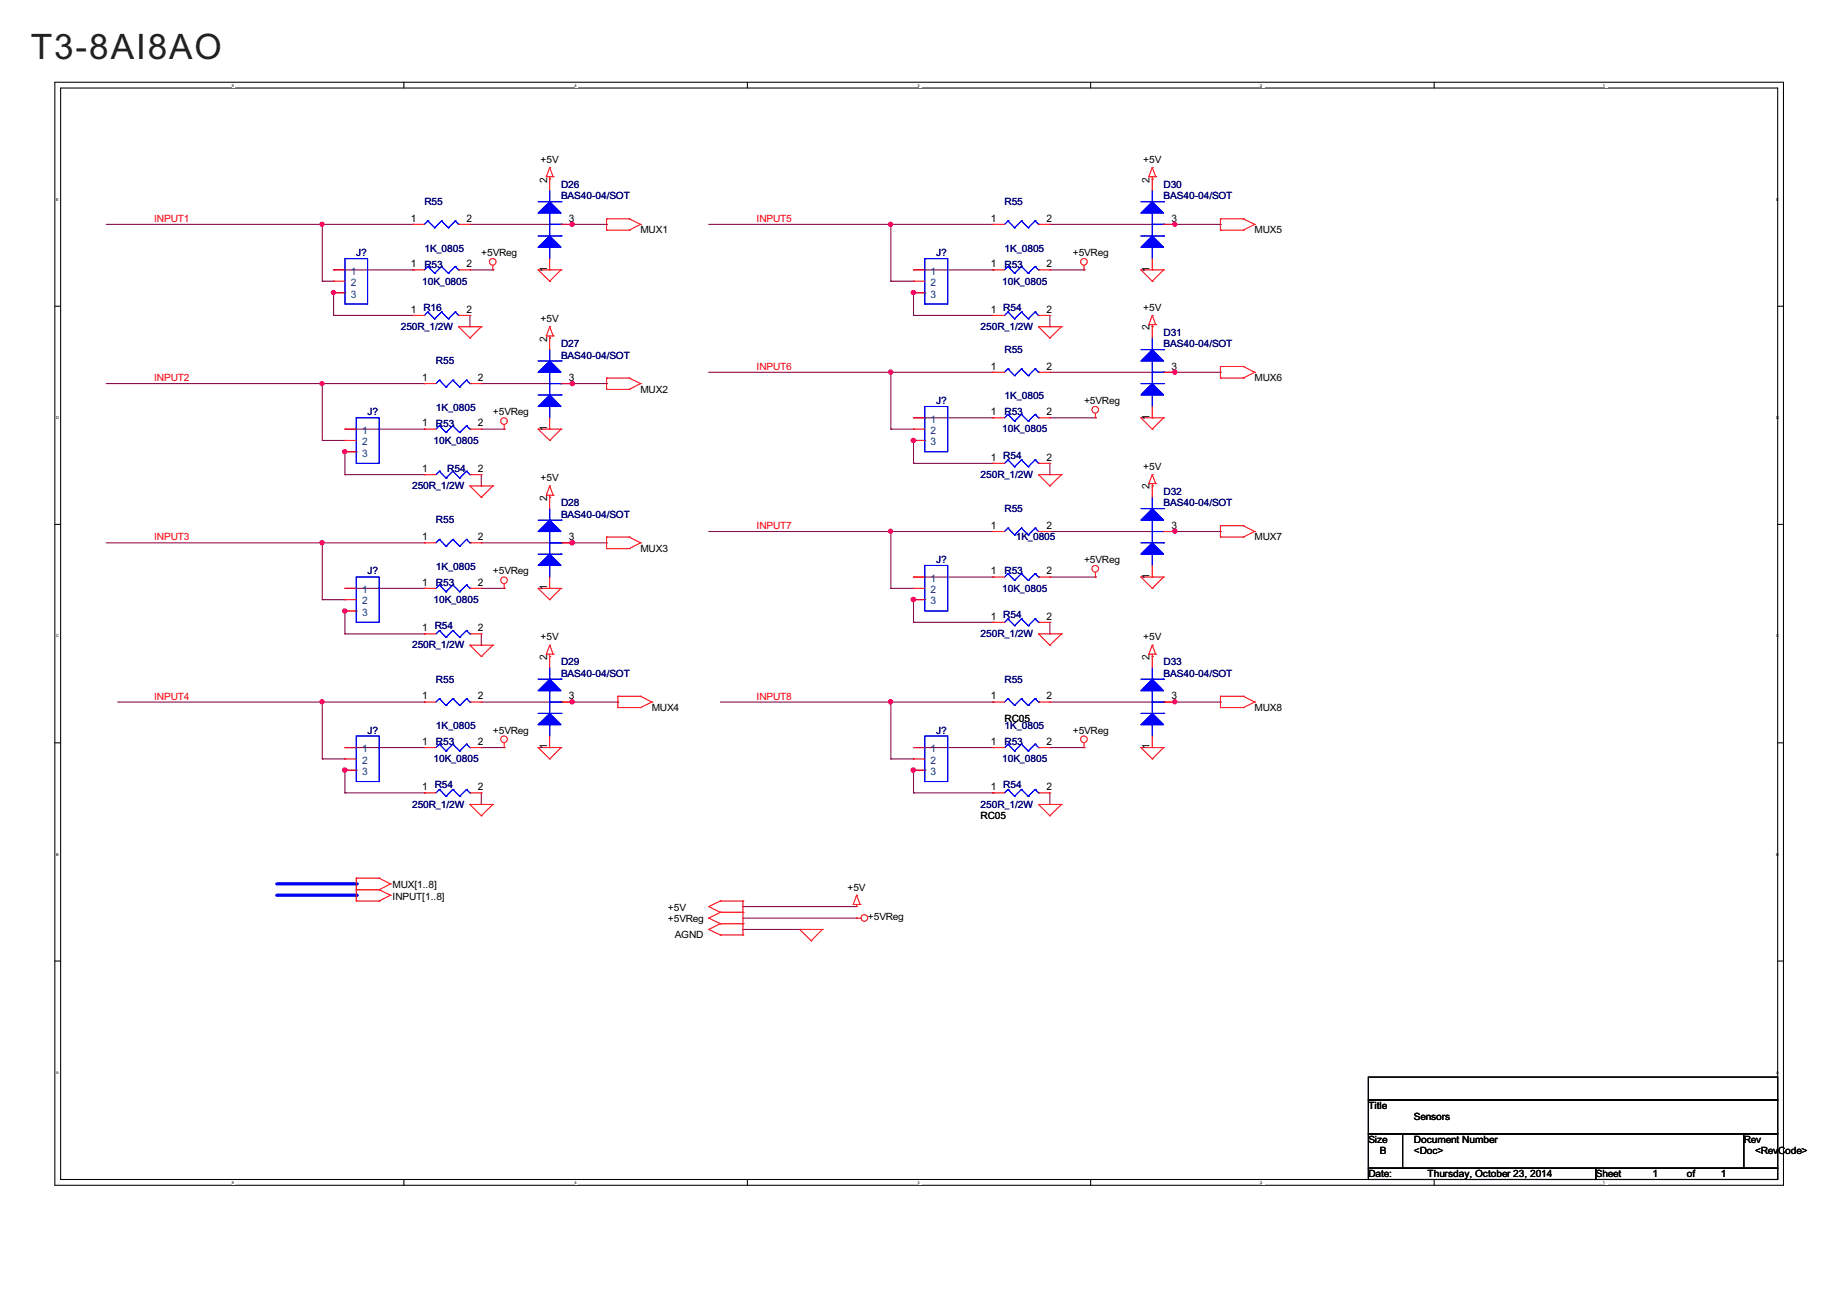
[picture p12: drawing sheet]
<svg xmlns="http://www.w3.org/2000/svg" width="297mm" height="210mm" viewBox="0 0 297 210" stroke-linecap="round" stroke-linejoin="round" font-family="sans-serif">
<path d="M8.8 13.2h278v177.4h-278zM9.8 14.2h276.1v175.5h-276.1z" fill="none" stroke="#000" stroke-width=".17"/>
<g fill="#fff">
<path d="M37.4 13.4h.3v.7h-.3z"/>
<path d="M37.4 189.8h.3v.8h-.3z"/>
</g>
<path d="M65 13.2v1M65 189.7v.9" fill="none" stroke="#000" stroke-width=".17"/>
<g fill="#fff">
<path d="M92.6 13.4h.3v.7h-.3z"/>
<path d="M92.6 189.8h.3v.8h-.3z"/>
</g>
<path d="M120.2 13.2v1M120.2 189.7v.9" fill="none" stroke="#000" stroke-width=".17"/>
<g fill="#fff">
<path d="M147.8 13.4h.3v.7h-.3z"/>
<path d="M147.8 189.8h.3v.8h-.3z"/>
</g>
<path d="M175.4 13.2v1M175.4 189.7v.9" fill="none" stroke="#000" stroke-width=".17"/>
<g fill="#fff">
<path d="M203 13.4h.3v.7h-.3z"/>
<path d="M203 189.8h.3v.8h-.3z"/>
</g>
<path d="M230.6 13.2v1M230.6 189.7v.9" fill="none" stroke="#000" stroke-width=".17"/>
<g fill="#fff">
<path d="M258.2 13.4h.4v.7h-.4z"/>
<path d="M258.2 189.8h.4v.8h-.4z"/>
<path d="M9.1 31.7h.4v.7h-.4z"/>
<path d="M286.1 31.7h.5v.7h-.5z"/>
<path d="M9.1 66.8h.4v.7h-.4z"/>
<path d="M286.1 66.8h.5v.7h-.5z"/>
</g>
<path d="M8.8 49.3h1M285.9 49.3h.9" fill="none" stroke="#000" stroke-width=".17"/>
<g fill="#fff">
<path d="M9.1 101.9h.4v.7h-.4z"/>
<path d="M286.1 101.9h.5v.7h-.5z"/>
</g>
<path d="M8.8 84.3h1M285.9 84.3h.9" fill="none" stroke="#000" stroke-width=".17"/>
<g fill="#fff">
<path d="M9.1 137h.4v.7h-.4z"/>
<path d="M286.1 137h.5v.7h-.5z"/>
</g>
<path d="M8.8 119.5h1M285.9 119.5h.9" fill="none" stroke="#000" stroke-width=".17"/>
<g fill="#fff">
<path d="M9.1 172.1h.4v.7h-.4z"/>
<path d="M286.1 172.1h.4v.7h-.4z"/>
</g>
<path d="M8.8 154.6h1M285.9 154.6h.9" fill="none" stroke="#000" stroke-width=".17"/>
<path d="M51.8 36.1v9.1M51.8 45.2h.1M53.7 50.7h.1M53.7 47.1v3.6M75.6 52.6h.1M75.6 50.7v1.9" fill="none" stroke="#800040" stroke-width=".17"/>
<circle cx="53.6" cy="47" r=".34" fill="#f0f"/>
<circle cx="53.6" cy="47" r=".34" fill="none" stroke="#f0f" stroke-width=".17"/>
<g fill="none" stroke="#800040" stroke-width=".17">
<path d="M51.8 45.2h1.9M53.7 45.2h.1M53.7 43.4h12.7M53.7 50.7h12.7M53.7 47.1h1.8M55.5 47.1h.1M66.4 43.4h.1M66.4 50.7h.1M75.6 43.4h3.7M79.3 43.4h.1M55.5 76.3h.1M55.5 69h12.8"/>
<path d="M57.3 72.7h.1M57.3 72.7h-1.8v3.6M68.3 69h.1M77.4 78.2h.1M77.4 76.3v1.9M77.4 69h3.7M81.1 69h.1"/>
</g>
<circle cx="55.5" cy="72.7" r=".36" fill="#f0f"/>
<circle cx="55.5" cy="72.7" r=".36" fill="none" stroke="#f0f" stroke-width=".17"/>
<path d="M55.5 76.3h12.8M68.3 76.3h.1M55.5 94.6h12.8M57.3 98.3h.1M57.3 98.3h-1.8v3.7M68.3 94.6h.1M77.4 94.6h3.7M81.1 94.6h.1M55.5 102h.1M77.4 103.8h.1M77.4 102v1.8" fill="none" stroke="#800040" stroke-width=".17"/>
<circle cx="55.5" cy="98.3" r=".36" fill="#f0f"/>
<circle cx="55.5" cy="98.3" r=".36" fill="none" stroke="#f0f" stroke-width=".17"/>
<g fill="none" stroke="#800040" stroke-width=".17">
<path d="M51.8 112.9v9.2M55.5 102h12.8M68.3 102h.1M51.8 122.1h.1M55.5 127.5h.1M55.5 120.2h12.8M57.3 123.9h.1M57.3 123.9h-1.8v3.6M68.3 120.2h.1M77.4 129.4h.1M77.4 127.5v1.9M77.4 120.2h3.7"/>
<path d="M81.1 120.2h.1"/>
</g>
<circle cx="55.4" cy="123.9" r=".37" fill="#f0f"/>
<circle cx="55.4" cy="123.9" r=".37" fill="none" stroke="#f0f" stroke-width=".17"/>
<path d="M143.3 36.1h16.4M159.7 36.1h.1M146.9 50.7h.1M146.9 43.4h12.8M148.7 47.1h.1M148.7 47.1h-1.8v3.6M159.7 43.4h.1M168.8 52.6h.1M168.8 50.7v1.9M55.5 127.5h12.8M68.3 127.5h.1" fill="none" stroke="#800040" stroke-width=".17"/>
<circle cx="146.9" cy="47" r=".36" fill="#f0f"/>
<circle cx="146.9" cy="47" r=".36" fill="none" stroke="#f0f" stroke-width=".17"/>
<g fill="none" stroke="#800040" stroke-width=".17">
<path d="M143.3 59.9h16.4M146.9 50.7h12.8M159.7 50.7h.1M159.7 59.9h.1M146.9 74.5h.1M146.9 67.2h12.8M148.7 70.8h.1M148.7 70.8h-1.8v3.7M159.7 67.2h.1M168.8 76.3h.1M168.8 74.5v1.8M168.8 67.2h7.4"/>
<path d="M176.2 67.2h.1"/>
</g>
<circle cx="146.9" cy="70.8" r=".36" fill="#f0f"/>
<circle cx="146.9" cy="70.8" r=".36" fill="none" stroke="#f0f" stroke-width=".17"/>
<path d="M146.9 74.5h12.8M159.7 74.5h.1M143.3 94.6h3.6M146.9 94.6h.1M146.9 96.5h1.8M148.7 96.5h.1" fill="none" stroke="#800040" stroke-width=".17"/>
<circle cx="146.9" cy="96.4" r=".37" fill="#f0f"/>
<circle cx="146.9" cy="96.4" r=".37" fill="none" stroke="#f0f" stroke-width=".17"/>
<path d="M143.3 85.5h16.4M146.9 92.8h12.8M146.9 96.5v3.6h12.8M159.7 92.8h.1M159.7 85.5h.1M146.9 100.1h.1M159.7 100.1h.1M168.8 102h.1M168.8 100.1v1.9M146.9 123.9h1.8M148.7 123.9h.1" fill="none" stroke="#800040" stroke-width=".17"/>
<circle cx="146.9" cy="123.9" r=".37" fill="#f0f"/>
<circle cx="146.9" cy="123.9" r=".37" fill="none" stroke="#f0f" stroke-width=".17"/>
<g fill="none" stroke="#800040" stroke-width=".17">
<path d="M51.8 36.1h14.6M66.4 36.1h.1M51.8 70.8h.1M51.8 61.7v9.1M168.8 85.5h20.2M189 85.5h.1M143.3 112.9h16.4M159.7 112.9h.1M146.9 127.5h.1M146.9 120.2h12.8M146.9 123.9v3.6h12.8M159.7 120.2h.1"/>
<path d="M159.7 127.5h.1M168.8 129.4h.1M168.8 127.5v1.9"/>
</g>
<circle cx="188.9" cy="85.4" r=".34" fill="#f0f"/>
<circle cx="188.9" cy="85.4" r=".34" fill="none" stroke="#f0f" stroke-width=".17"/>
<path d="M168.8 43.4h5.5M174.3 43.4h.1M51.8 87.3h16.5M68.3 87.3h.1M168.8 92.8h7.4M176.2 92.8h.1M115.8 112.9h27.5M143.3 112.9h.1M168.8 120.2h5.5M174.3 120.2h.1" fill="none" stroke="#800040" stroke-width=".17"/>
<circle cx="143.2" cy="112.9" r=".34" fill="#f0f"/>
<circle cx="143.2" cy="112.9" r=".34" fill="none" stroke="#f0f" stroke-width=".17"/>
<path d="M77.4 61.7h14.6M92 61.7h.1" fill="none" stroke="#800040" stroke-width=".17"/>
<circle cx="92" cy="61.7" r=".36" fill="#f0f"/>
<circle cx="92" cy="61.7" r=".36" fill="none" stroke="#f0f" stroke-width=".17"/>
<path d="M44.5 144h12.8" fill="none" stroke="#00f" stroke-width=".51"/>
<circle cx="57.3" cy="144" r=".25" fill="#00f"/>
<path d="M44.5 142.2h12.8" fill="none" stroke="#00f" stroke-width=".51"/>
<circle cx="57.3" cy="142.2" r=".25" fill="#00f"/>
<path d="M75.6 36.1h16.4M92 36.1h.1" fill="none" stroke="#800040" stroke-width=".17"/>
<circle cx="92" cy="36.1" r=".36" fill="#f0f"/>
<circle cx="92" cy="36.1" r=".36" fill="none" stroke="#f0f" stroke-width=".17"/>
<path d="M17.1 36.1h34.7M51.8 36.1h.1M119.5 149.5h.1M119.5 149.5h10.9M119.5 147.7h18.3M137.8 147.7h.1" fill="none" stroke="#800040" stroke-width=".17"/>
<circle cx="51.8" cy="36.1" r=".34" fill="#f0f"/>
<circle cx="51.8" cy="36.1" r=".34" fill="none" stroke="#f0f" stroke-width=".17"/>
<path d="M77.4 87.3h14.6M92 87.3h.1M119.5 145.8h.1M119.5 145.8h18.3" fill="none" stroke="#800040" stroke-width=".17"/>
<circle cx="92" cy="87.3" r=".37" fill="#f0f"/>
<circle cx="92" cy="87.3" r=".37" fill="none" stroke="#f0f" stroke-width=".17"/>
<path d="M77.4 112.9h14.6M92 112.9h.1" fill="none" stroke="#800040" stroke-width=".17"/>
<circle cx="92" cy="112.9" r=".36" fill="#f0f"/>
<circle cx="92" cy="112.9" r=".36" fill="none" stroke="#f0f" stroke-width=".17"/>
<path d="M168.8 36.1h20.2M189 36.1h.1" fill="none" stroke="#800040" stroke-width=".17"/>
<circle cx="188.9" cy="36.1" r=".34" fill="#f0f"/>
<circle cx="188.9" cy="36.1" r=".34" fill="none" stroke="#f0f" stroke-width=".17"/>
<path d="M168.8 59.9h20.2M189 59.9h.1" fill="none" stroke="#800040" stroke-width=".17"/>
<circle cx="188.9" cy="59.9" r=".35" fill="#f0f"/>
<circle cx="188.9" cy="59.9" r=".35" fill="none" stroke="#f0f" stroke-width=".17"/>
<path d="M168.8 112.9h20.2M189 112.9h.1" fill="none" stroke="#800040" stroke-width=".17"/>
<circle cx="188.9" cy="112.9" r=".34" fill="#f0f"/>
<circle cx="188.9" cy="112.9" r=".34" fill="none" stroke="#f0f" stroke-width=".17"/>
<path d="M114 59.9h29.3M143.3 59.9h.1" fill="none" stroke="#800040" stroke-width=".17"/>
<circle cx="143.2" cy="59.9" r=".35" fill="#f0f"/>
<circle cx="143.2" cy="59.9" r=".35" fill="none" stroke="#f0f" stroke-width=".17"/>
<path d="M17.1 87.3h34.7M51.8 87.3h.1" fill="none" stroke="#800040" stroke-width=".17"/>
<circle cx="51.8" cy="87.3" r=".35" fill="#f0f"/>
<circle cx="51.8" cy="87.3" r=".35" fill="none" stroke="#f0f" stroke-width=".17"/>
<path d="M114 85.5h29.3v9.1M143.3 94.6h.1M143.3 85.5h.1" fill="none" stroke="#800040" stroke-width=".17"/>
<circle cx="143.2" cy="85.4" r=".34" fill="#f0f"/>
<circle cx="143.2" cy="85.4" r=".34" fill="none" stroke="#f0f" stroke-width=".17"/>
<path d="M17.1 61.7h34.7M51.8 61.7h.1M143.3 112.9v9.2h3.6M143.3 122.1h.1M146.9 122.1h.1" fill="none" stroke="#800040" stroke-width=".17"/>
<circle cx="143.2" cy="112.9" r=".34" fill="#f0f"/>
<circle cx="143.2" cy="112.9" r=".34" fill="none" stroke="#f0f" stroke-width=".17"/>
<path d="M18.9 112.9h32.9M51.8 112.9h.1M51.8 122.1h3.7M55.5 122.1h.1" fill="none" stroke="#800040" stroke-width=".17"/>
<circle cx="51.8" cy="112.9" r=".34" fill="#f0f"/>
<circle cx="51.8" cy="112.9" r=".34" fill="none" stroke="#f0f" stroke-width=".17"/>
<path d="M114 36.1h29.3M143.3 36.1h.1" fill="none" stroke="#800040" stroke-width=".17"/>
<circle cx="143.2" cy="36.1" r=".34" fill="#f0f"/>
<circle cx="143.2" cy="36.1" r=".34" fill="none" stroke="#f0f" stroke-width=".17"/>
<path d="M143.3 59.9v9.1h3.6M51.8 70.8h3.7M51.8 61.7h16.5M55.5 70.8h.1M68.3 61.7h.1M143.3 69h.1M146.9 69h.1M51.8 112.9h16.5M68.3 112.9h.1" fill="none" stroke="#800040" stroke-width=".17"/>
<circle cx="51.8" cy="61.7" r=".34" fill="#f0f"/>
<circle cx="51.8" cy="61.7" r=".34" fill="none" stroke="#f0f" stroke-width=".17"/>
<g fill="none" stroke="#800040" stroke-width=".17">
<path d="M92 36.1h5.6M97.6 36.1h.1M143.3 36.1v9.1h3.6M189 36.1h7.3M196.3 36.1h.1M143.3 45.2h.1M146.9 45.2h.1M189 59.9h7.3M196.3 59.9h.1M92 61.7h5.6M97.6 61.7h.1M51.8 96.5h.1"/>
<path d="M51.8 87.3v9.2h3.7M55.5 96.5h.1M92 87.3h5.6M97.6 87.3h.1M189 85.5h7.3M196.3 85.5h.1M92 112.9h7.4M99.4 112.9h.1M189 112.9h7.3M196.3 112.9h.1"/>
</g>
<g fill="none" stroke="#f00" stroke-width=".17">
<path d="M87.9 28.4h.1M88.4 28.8h.1M88.4 26.9h.1M88.4 26.9l.6 1.5h-1.1zM88.4 28.4v.4M89 28.4h.1M97.6 37h.1M97.6 35.2h.1M97.6 35.2h3.6l1.8 .9-1.8 .9h-3.6zM101.2 37h.1M101.2 35.2h.1M103 36.1h.1"/>
<path d="M184.8 28.4h.1M185.3 28.8h.1M185.3 26.9h.1M185.3 26.9l.6 1.5h-1.1zM185.3 28.4v.4M185.9 28.4h.1M196.3 37h.1M196.3 35.2h.1M196.3 35.2h3.7l1.8 .9-1.8 .9h-3.7zM200 37h.1M200 35.2h.1M201.8 36.1h.1"/>
<path d="M73.8 52.6h.1M73.8 52.6h3.6l-1.8 1.8zM75.6 54.4h.1M77.4 52.6h.1M79.3 43.4h.1M79.3 42.7v.7M86.5 43.4h.1M86.5 43.4h3.7l-1.8 1.8zM87.9 54h.1M88.4 45.2h.1M88.4 54.4h.1M88.4 52.6h.1"/>
<path d="M88.4 54v.4M88.4 52.6l.6 1.4h-1.1zM89 54h.1M90.2 43.4h.1M167 52.6h.1M167 52.6h3.7l-1.9 1.8zM168.8 54.4h.1M170.7 52.6h.1M174.3 43.4h.1M174.3 42.7v.7M183.5 43.4h.1M183.5 43.4h3.6l-1.8 1.8z"/>
<path d="M184.8 52.2h.1M185.3 45.2h.1M185.3 52.6h.1M185.3 50.7h.1M185.3 52.2v.4M185.3 50.7l.6 1.5h-1.1zM185.9 52.2h.1M187.1 43.4h.1M196.3 58.9h.1M196.3 58.9h3.7l1.8 1-1.8 .9h-3.7zM200 58.9h.1M201.8 59.9h.1"/>
<path d="M75.6 78.2h.1M75.6 78.2h3.7l-1.9 1.8zM77.4 80h.1M79.3 78.2h.1M81.1 69h.1M81.1 68.3v.7M86.5 69h.1M86.5 69h3.7l-1.8 1.8zM87.9 79.6h.1M88.4 70.8h.1M88.4 80h.1M88.4 78.2h.1"/>
<path d="M88.4 79.6v.4M88.4 78.2l.6 1.4h-1.1zM89 79.6h.1M90.2 69h.1M97.6 62.6h.1M97.6 60.8h.1M97.6 60.8h3.6l1.8 .9-1.8 .9h-3.6zM101.2 62.6h.1M101.2 60.8h.1M103 61.7h.1M167 76.3h.1M167 76.3h3.7l-1.9 1.9z"/>
<path d="M168.8 78.2h.1M170.7 76.3h.1M176.2 67.2h.1M176.2 66.5v.7M183.5 67.2h.1M183.5 67.2h3.6l-1.8 1.8zM184.8 77.8h.1M185.3 69h.1M185.3 78.2h.1M185.3 76.3h.1M185.3 77.8v.4M185.3 76.3l.6 1.5h-1.1z"/>
<path d="M185.9 77.8h.1M187.1 67.2h.1M196.3 60.8h.1M200 60.8h.1M81.1 94.6h.1M81.1 93.9v.7M86.5 94.6h.1M86.5 94.6h3.7l-1.8 1.9zM88.4 96.5h.1M90.2 94.6h.1M97.6 88.2h.1M97.6 86.4h.1"/>
<path d="M97.6 86.4h3.6l1.8 .9-1.8 .9h-3.6zM101.2 88.2h.1M101.2 86.4h.1M103 87.3h.1M176.2 92.8h.1M176.2 92.1v.7M183.5 92.8h.1M183.5 92.8h3.6l-1.8 1.8zM185.3 94.6h.1M187.1 92.8h.1M196.3 86.4h.1M196.3 84.6h.1"/>
<path d="M196.3 84.6h3.7l1.8 .9-1.8 .9h-3.7zM200 86.4h.1M200 84.6h.1M201.8 85.5h.1M68.3 112.9h.1M68.3 112.9h1.8M75.6 103.8h.1M75.6 103.8h3.7l-1.9 1.8zM75.6 112.9h1.8M77.4 105.6h.1M77.4 112.9h.1M79.3 103.8h.1"/>
<path d="M81.1 119.5v.7M87.9 105.2h.1M88.4 105.6h.1M88.4 103.8h.1M88.4 105.2v.4M88.4 103.8l.6 1.4h-1.1zM89 105.2h.1M99.4 113.8h.1M99.4 112h.1M99.4 112h3.6l1.8 .9-1.8 .9h-3.6zM103 113.8h.1M103 112h.1"/>
<path d="M104.8 112.9h.1M167 102h.1M167 102h3.7l-1.9 1.8zM168.8 103.8h.1M170.7 102h.1M174.3 119.5v.7M184.8 105.2h.1M185.3 105.6h.1M185.3 103.8h.1M185.3 103.8l.6 1.4h-1.1zM185.3 105.2v.4M185.9 105.2h.1"/>
<path d="M196.3 113.8h.1M196.3 112h.1M196.3 112h3.7l1.8 .9-1.8 .9h-3.7zM200 113.8h.1M200 112h.1M201.8 112.9h.1M75.6 129.4h.1M75.6 129.4h3.7l-1.9 1.8zM77.4 131.2h.1M79.3 129.4h.1M81.1 120.2h.1M86.5 120.2h.1"/>
<path d="M86.5 120.2h3.7l-1.8 1.9zM88.4 122.1h.1M90.2 120.2h.1M167 129.4h.1M167 129.4h3.7l-1.9 1.8zM168.8 131.2h.1M170.7 129.4h.1M174.3 120.2h.1M183.5 120.2h.1M183.5 120.2h3.6l-1.8 1.9zM185.3 122.1h.1M187.1 120.2h.1"/>
<path d="M57.3 144.9h.1M57.3 143.1h.1M57.3 141.2h.1M57.3 141.2h3.7l1.8 1-1.8 .9 1.8 .9-1.8 .9h-3.7zM57.3 143.1h3.7M61 144.9h.1M61 143.1h.1M61 141.2h.1M62.8 144h.1M62.8 142.2h.1M114 149.5h.1M114 147.7h.1"/>
<path d="M114 145.8h.1M115.8 148.6h.1M115.8 150.4h.1M115.8 146.7h.1M115.8 144.9h.1M115.8 146.7l-1.8-.9 1.8-.9h3.7v5.5h-3.7l-1.8-.9 1.8-.9M115.8 148.6h3.7M115.8 146.7l-1.8 1 1.8 .9M115.8 146.7h3.7M119.5 148.6h.1M119.5 150.4h.1M119.5 146.7h.1"/>
<path d="M119.5 144.9h.1M128.6 149.5h.1M128.6 149.5h3.7l-1.9 1.8zM130.4 151.3h.1M132.3 149.5h.1M137.2 145.5h.1M137.8 145.8h.1M137.8 144h.1M137.8 147.7h.1M137.8 144l.5 1.5h-1.1zM137.8 145.5v.3M137.8 147.7h.7"/>
<path d="M138.3 145.5h.1"/>
<circle cx="79.2" cy="42.1" r=".54"/>
<circle cx="174.3" cy="42.1" r=".54"/>
<circle cx="81.1" cy="67.7" r=".54"/>
<circle cx="176.1" cy="65.9" r=".54"/>
<circle cx="81.1" cy="93.3" r=".54"/>
<circle cx="176.1" cy="91.5" r=".54"/>
<circle cx="81.1" cy="118.9" r=".54"/>
<circle cx="174.3" cy="118.9" r=".54"/>
<circle cx="139" cy="147.7" r=".54"/>
</g>
<path d="M220.1 173.2h65.8v3.7h-65.8zM220.1 176.9h65.8v5.5h-65.8zM220.1 182.4h5.5v5.5h-5.5zM220.1 187.9h36.5v1.8h-36.5zM225.6 182.4h54.8v5.5h-54.8zM256.6 187.9h29.3v1.8h-29.3zM280.4 182.4h5.5v5.5h-5.5z" fill="none" stroke="#000" stroke-width=".17"/>
<path d="M70.1 112.9l.6-.5 1 1.1 1.1-1.1 1.1 1.1 1.1-1.1 .6 .5M70.7 112.4h.1M71.7 113.5h.1M72.8 112.4h.1M73.9 113.5h.1M75 112.4h.1M75.6 112.9h.1" fill="none" stroke="#00f" stroke-width=".17"/>
<path d="M86.5 39.8l1.9-1.8 1.8 1.8z" fill="#00f"/>
<path d="M86.5 39.8l1.9-1.8 1.8 1.8zM86.5 38h3.7M88.4 39.8h.1M88.4 36.1h.1M88.4 32.4h.1M88.4 30.6v1.8M88.4 34.3v3.7M88.4 39.8v1.8M88.4 36.1h1.8M90.2 36.1h.1M90.2 38h.1" fill="none" stroke="#00f" stroke-width=".17"/>
<path d="M86.5 34.3l1.9-1.9 1.8 1.9z" fill="#00f"/>
<path d="M86.5 34.3l1.9-1.9 1.8 1.9zM86.5 32.4h3.7M90.2 32.4h.1" fill="none" stroke="#00f" stroke-width=".17"/>
<path d="M86.5 39.8l1.9-1.8 1.8 1.8z" fill="#00f"/>
<path d="M86.5 39.8l1.9-1.8 1.8 1.8zM86.5 38h3.7M88.4 39.8h.1M88.4 36.1h.1M88.4 32.4h.1M88.4 30.6v1.8M88.4 34.3v3.7M88.4 39.8v1.8M88.4 36.1h1.8M90.2 36.1h.1M90.2 38h.1" fill="none" stroke="#00f" stroke-width=".17"/>
<path d="M86.5 34.3l1.9-1.9 1.8 1.9z" fill="#00f"/>
<path d="M86.5 34.3l1.9-1.9 1.8 1.9zM86.5 32.4h3.7M90.2 32.4h.1" fill="none" stroke="#00f" stroke-width=".17"/>
<path d="M88.4 28.8h.1M88.4 28.8v1.8M90.2 36.1h1.8M92 36.1h.1M88.4 43.4h.1M88.4 41.6v1.8" fill="none" stroke="#f00" stroke-width=".17"/>
<path d="M183.5 63.5l1.8-1.8 1.8 1.8z" fill="#00f"/>
<path d="M185.3 59.9h.1M185.3 56.2h.1M185.3 54.4v1.8M185.3 58.1v3.6M185.3 59.9h1.8M187.1 59.9h.1M183.5 63.5l1.8-1.8 1.8 1.8zM183.5 61.7h3.6M185.3 63.5h.1M185.3 63.5v1.9M187.1 61.7h.1" fill="none" stroke="#00f" stroke-width=".17"/>
<path d="M183.5 58.1l1.8-1.9 1.8 1.9z" fill="#00f"/>
<path d="M183.5 58.1l1.8-1.9 1.8 1.9zM183.5 56.2h3.6M187.1 56.2h.1" fill="none" stroke="#00f" stroke-width=".17"/>
<path d="M183.5 63.5l1.8-1.8 1.8 1.8z" fill="#00f"/>
<path d="M185.3 59.9h.1M185.3 56.2h.1M185.3 54.4v1.8M185.3 58.1v3.6M185.3 59.9h1.8M187.1 59.9h.1M183.5 63.5l1.8-1.8 1.8 1.8zM183.5 61.7h3.6M185.3 63.5h.1M185.3 63.5v1.9M187.1 61.7h.1" fill="none" stroke="#00f" stroke-width=".17"/>
<path d="M183.5 58.1l1.8-1.9 1.8 1.9z" fill="#00f"/>
<g fill="none" stroke="#00f" stroke-width=".17">
<path d="M68.3 43.4l.5-.5 1.1 1.1 1.1-1.1 1.1 1.1 1.1-1.1 .6 .5M68.8 42.9h.1M69.9 44h.1M71 42.9h.1M72.1 44h.1M73.2 42.9h.1M73.8 43.4h.1M161.6 59.9l.5-.6 1.1 1.1 1.1-1.1 1.1 1.1 1.1-1.1 .5 .6M162.1 59.3h.1M164.3 59.3h.1M166.5 59.3h.1M167 59.9h.1"/>
<path d="M183.5 58.1l1.8-1.9 1.8 1.9zM183.5 56.2h3.6M187.1 56.2h.1M70.1 76.3l.6-.5 1 1.1 1.1-1.1 1.1 1.1 1.1-1.1 .6 .5M70.7 75.8h.1M71.7 76.9h.1M72.8 75.8h.1M73.9 76.9h.1M75 75.8h.1M75.6 76.3h.1M148.7 65.4h3.7v7.3h-3.7zM161.6 74.5l.5-.5 1.1 1.1 1.1-1.1 1.1 1.1 1.1-1.1 .5 .5"/>
<path d="M162.1 74h.1M163.2 60.4h.1M163.2 75.1h.1M164.3 74h.1M165.4 60.4h.1M165.4 75.1h.1M166.5 74h.1M167 74.5h.1M70.7 119.7h.1M72.8 119.7h.1M75 119.7h.1M148.7 118.4h3.7v7.3h-3.7z"/>
<path d="M162.1 119.7h.1M164.3 119.7h.1M166.5 119.7h.1M70.1 127.5l.6-.5 1 1.1 1.1-1.1 1.1 1.1 1.1-1.1 .6 .5M70.1 120.2l.6-.5 1 1.1 1.1-1.1 1.1 1.1 1.1-1.1 .6 .5M70.7 127h.1M71.7 128.1h.1M71.7 120.8h.1M72.8 127h.1M73.9 128.1h.1M73.9 120.8h.1M75 127h.1"/>
<path d="M75.6 127.5h.1M75.6 120.2h.1M161.6 120.2l.5-.5 1.1 1.1 1.1-1.1 1.1 1.1 1.1-1.1 .5 .5M163.2 120.8h.1M165.4 120.8h.1M167 120.2h.1"/>
</g>
<g fill="none" stroke="#f00" stroke-width=".17">
<path d="M66.4 43.4h.1M66.4 43.4h1.9M73.8 43.4h1.8M75.6 43.4h.1M159.7 59.9h.1M159.7 59.9h1.9M167 59.9h1.8M168.8 59.9h.1M185.3 52.6h.1M185.3 52.6v1.8M187.1 59.9h1.9M189 59.9h.1"/>
<path d="M68.3 76.3h.1M68.3 76.3h1.8M75.6 76.3h1.8M77.4 76.3h.1M146.9 67.2h.1M146.9 69h.1M146.9 70.8h.1M146.9 67.2h1.8M146.9 69h1.8M146.9 70.8h1.8M159.7 74.5h.1M159.7 74.5h1.9"/>
<path d="M167 74.5h1.8M168.8 74.5h.1M185.3 67.2h.1M185.3 65.4v1.8M68.3 127.5h.1M68.3 120.2h.1M68.3 127.5h1.8M68.3 120.2h1.8M75.6 127.5h1.8M75.6 120.2h1.8M77.4 127.5h.1M77.4 120.2h.1"/>
<path d="M146.9 120.2h.1M146.9 122.1h.1M146.9 123.9h.1M146.9 120.2h1.8M146.9 122.1h1.8M146.9 123.9h1.8M159.7 120.2h.1M159.7 120.2h1.9M167 120.2h1.8M168.8 120.2h.1"/>
</g>
<path d="M183.5 116.6l1.8-1.9 1.8 1.9z" fill="#00f"/>
<path d="M183.5 116.6l1.8-1.9 1.8 1.9zM183.5 114.7h3.6M185.3 116.6h.1M185.3 112.9h.1M185.3 109.2h.1M185.3 107.4v1.8M185.3 111.1v3.6M185.3 116.6v1.8M185.3 112.9h1.8M187.1 112.9h.1M187.1 114.7h.1" fill="none" stroke="#00f" stroke-width=".17"/>
<path d="M185.3 109.2l1.8 1.9h-3.6z" fill="#00f"/>
<path d="M183.5 109.2h3.6M185.3 109.2l1.8 1.9h-3.6zM187.1 109.2h.1" fill="none" stroke="#00f" stroke-width=".17"/>
<path d="M183.5 116.6l1.8-1.9 1.8 1.9z" fill="#00f"/>
<path d="M183.5 116.6l1.8-1.9 1.8 1.9zM183.5 114.7h3.6M185.3 116.6h.1M185.3 112.9h.1M185.3 109.2h.1M185.3 107.4v1.8M185.3 111.1v3.6M185.3 116.6v1.8M185.3 112.9h1.8M187.1 112.9h.1M187.1 114.7h.1" fill="none" stroke="#00f" stroke-width=".17"/>
<path d="M185.3 109.2l1.8 1.9h-3.6z" fill="#00f"/>
<path d="M161.6 67.2l.5-.5 1.1 1.1 1.1-1.1 1.1 1.1 1.1-1.1 .5 .5M162.1 66.7h.1M163.2 67.8h.1M164.3 66.7h.1M165.4 67.8h.1M166.5 66.7h.1M167 67.2h.1M57.3 118.4h3.7v7.3h-3.7zM183.5 109.2h3.6M185.3 109.2l1.8 1.9h-3.6zM187.1 109.2h.1" fill="none" stroke="#00f" stroke-width=".17"/>
<g fill="none" stroke="#f00" stroke-width=".17">
<path d="M159.7 67.2h.1M159.7 67.2h1.9M167 67.2h1.8M168.8 67.2h.1M185.3 105.6h.1M185.3 105.6v1.8M185.3 118.4v1.8M187.1 112.9h1.9M189 112.9h.1M55.5 120.2h.1M55.5 122.1h.1M55.5 123.9h.1"/>
<path d="M55.5 120.2h1.8M55.5 122.1h1.8M55.5 123.9h1.8M185.3 120.2h.1"/>
</g>
<path d="M86.5 91l1.9-1.9 1.8 1.9z" fill="#00f"/>
<path d="M86.5 91l1.9-1.9 1.8 1.9zM86.5 89.1h3.7M88.4 91h.1M88.4 87.3h.1M88.4 83.7h.1M88.4 81.8v1.9M88.4 85.5v3.6M88.4 91v1.8M88.4 87.3h1.8M90.2 87.3h.1M90.2 89.1h.1" fill="none" stroke="#00f" stroke-width=".17"/>
<path d="M86.5 85.5l1.9-1.8 1.8 1.8z" fill="#00f"/>
<path d="M86.5 85.5l1.9-1.8 1.8 1.8zM86.5 83.7h3.7M90.2 83.7h.1" fill="none" stroke="#00f" stroke-width=".17"/>
<path d="M86.5 91l1.9-1.9 1.8 1.9z" fill="#00f"/>
<path d="M86.5 91l1.9-1.9 1.8 1.9zM86.5 89.1h3.7M88.4 91h.1M88.4 87.3h.1M88.4 83.7h.1M88.4 81.8v1.9M88.4 85.5v3.6M88.4 91v1.8M88.4 87.3h1.8M90.2 87.3h.1M90.2 89.1h.1" fill="none" stroke="#00f" stroke-width=".17"/>
<path d="M86.5 85.5l1.9-1.8 1.8 1.8z" fill="#00f"/>
<g fill="none" stroke="#00f" stroke-width=".17">
<path d="M68.3 36.1l.5-.6 1.1 1.1 1.1-1.1 1.1 1.1 1.1-1.1 .6 .6M68.8 35.5h.1M69.9 36.6h.1M71 35.5h.1M72.1 36.6h.1M73.2 35.5h.1M73.8 36.1h.1M55.5 41.6h3.6v7.3h-3.6zM68.3 50.7l.5-.5 1.1 1.1 1.1-1.1 1.1 1.1 1.1-1.1 .6 .5M68.8 50.2h.1M69.9 51.3h.1M71 50.2h.1"/>
<path d="M72.1 51.3h.1M73.2 50.2h.1M73.8 50.7h.1M70.1 69l.6-.5 1 1.1 1.1-1.1 1.1 1.1 1.1-1.1 .6 .5M70.7 68.5h.1M71.7 69.6h.1M72.8 68.5h.1M73.9 69.6h.1M75 68.5h.1M75.6 69h.1M86.5 85.5l1.9-1.8 1.8 1.8zM86.5 83.7h3.7"/>
<path d="M90.2 83.7h.1"/>
</g>
<g fill="none" stroke="#f00" stroke-width=".17">
<path d="M66.4 36.1h.1M66.4 36.1h1.9M73.8 36.1h1.8M75.6 36.1h.1M53.7 43.4h.1M53.7 45.2h.1M53.7 47.1h.1M53.7 43.4h1.8M53.7 45.2h1.8M53.7 47.1h1.8M66.4 50.7h.1M66.4 50.7h1.9"/>
<path d="M73.8 50.7h1.8M75.6 50.7h.1M68.3 69h.1M68.3 69h1.8M75.6 69h1.8M77.4 69h.1M88.4 80h.1M88.4 80v1.8M88.4 94.6h.1M88.4 92.8v1.8M90.2 87.3h1.8M92 87.3h.1"/>
</g>
<path d="M183.5 39.8l1.8-1.8 1.8 1.8z" fill="#00f"/>
<path d="M183.5 39.8l1.8-1.8 1.8 1.8zM183.5 38h3.6M185.3 39.8h.1M185.3 36.1h.1M185.3 32.4h.1M185.3 30.6v1.8M185.3 34.3v3.7M185.3 39.8v1.8M185.3 36.1h1.8M187.1 36.1h.1M187.1 38h.1" fill="none" stroke="#00f" stroke-width=".17"/>
<path d="M185.3 32.4l1.8 1.9h-3.6z" fill="#00f"/>
<path d="M183.5 32.4h3.6M185.3 32.4l1.8 1.9h-3.6zM187.1 32.4h.1" fill="none" stroke="#00f" stroke-width=".17"/>
<path d="M183.5 39.8l1.8-1.8 1.8 1.8z" fill="#00f"/>
<path d="M183.5 39.8l1.8-1.8 1.8 1.8zM183.5 38h3.6M185.3 39.8h.1M185.3 36.1h.1M185.3 32.4h.1M185.3 30.6v1.8M185.3 34.3v3.7M185.3 39.8v1.8M185.3 36.1h1.8M187.1 36.1h.1M187.1 38h.1" fill="none" stroke="#00f" stroke-width=".17"/>
<path d="M185.3 32.4l1.8 1.9h-3.6z" fill="#00f"/>
<g fill="none" stroke="#00f" stroke-width=".17">
<path d="M161.6 36.1l.5-.6 1.1 1.1 1.1-1.1 1.1 1.1 1.1-1.1 .5 .6M162.1 35.5h.1M163.2 36.6h.1M164.3 35.5h.1M165.4 36.6h.1M166.5 35.5h.1M167 36.1h.1M183.5 32.4h3.6M185.3 32.4l1.8 1.9h-3.6zM187.1 32.4h.1M161.6 50.7l.5-.5 1.1 1.1 1.1-1.1 1.1 1.1 1.1-1.1 .5 .5M162.1 50.2h.1"/>
<path d="M163.2 51.3h.1M164.3 50.2h.1M165.4 51.3h.1M166.5 50.2h.1M167 50.7h.1M57.3 67.2h3.7v7.3h-3.7zM70.1 87.3l.6-.5 1 1.1 1.1-1.1 1.1 1.1 1.1-1.1 .6 .5M70.7 86.8h.1M71.7 87.9h.1M72.8 86.8h.1M73.9 87.9h.1M75 86.8h.1"/>
<path d="M75.6 87.3h.1M148.7 91h3.7v7.3h-3.7zM161.6 85.5l.5-.6 1.1 1.1 1.1-1.1 1.1 1.1 1.1-1.1 .5 .6M161.6 92.8l.5-.5 1.1 1.1 1.1-1.1 1.1 1.1 1.1-1.1 .5 .5M162.1 99.5h.1M162.1 84.9h.1M162.1 92.3h.1M163.2 86h.1M163.2 93.4h.1M164.3 99.5h.1M164.3 84.9h.1M164.3 92.3h.1"/>
<path d="M165.4 86h.1M165.4 93.4h.1M166.5 99.5h.1M166.5 84.9h.1M166.5 92.3h.1M167 85.5h.1M167 92.8h.1M161.6 100.1l.5-.6 1.1 1.1 1.1-1.1 1.1 1.1 1.1-1.1 .5 .6M163.2 100.6h.1M165.4 100.6h.1M167 100.1h.1"/>
</g>
<g fill="none" stroke="#f00" stroke-width=".17">
<path d="M159.7 36.1h.1M159.7 36.1h1.9M167 36.1h1.8M168.8 36.1h.1M185.3 28.8h.1M185.3 28.8v1.8M187.1 36.1h1.9M189 36.1h.1M159.7 50.7h.1M159.7 50.7h1.9M167 50.7h1.8M168.8 50.7h.1"/>
<path d="M185.3 43.4h.1M185.3 41.6v1.8M55.5 69h.1M55.5 70.8h.1M55.5 72.7h.1M55.5 69h1.8M55.5 70.8h1.8M55.5 72.7h1.8M68.3 87.3h.1M68.3 87.3h1.8M75.6 87.3h1.8M77.4 87.3h.1"/>
<path d="M146.9 92.8h.1M146.9 94.6h.1M146.9 96.5h.1M146.9 92.8h1.8M146.9 94.6h1.8M146.9 96.5h1.8M159.7 85.5h.1M159.7 92.8h.1M159.7 85.5h1.9M159.7 92.8h1.9M167 85.5h1.8M167 92.8h1.8"/>
<path d="M168.8 85.5h.1M168.8 92.8h.1M159.7 100.1h.1M159.7 100.1h1.9M167 100.1h1.8M168.8 100.1h.1"/>
</g>
<path d="M183.5 89.1l1.8-1.8 1.8 1.8z" fill="#00f"/>
<path d="M185.3 80v1.8M183.5 89.1l1.8-1.8 1.8 1.8zM183.5 87.3h3.6M185.3 89.1h.1M185.3 85.5h.1M185.3 81.8h.1M185.3 83.7v3.6M185.3 89.1v1.9M185.3 85.5h1.8M187.1 85.5h.1M187.1 87.3h.1" fill="none" stroke="#00f" stroke-width=".17"/>
<path d="M185.3 81.8l1.8 1.9h-3.6z" fill="#00f"/>
<path d="M183.5 81.8h3.6M185.3 81.8l1.8 1.9h-3.6zM187.1 81.8h.1" fill="none" stroke="#00f" stroke-width=".17"/>
<path d="M183.5 89.1l1.8-1.8 1.8 1.8z" fill="#00f"/>
<path d="M185.3 80v1.8M183.5 89.1l1.8-1.8 1.8 1.8zM183.5 87.3h3.6M185.3 89.1h.1M185.3 85.5h.1M185.3 81.8h.1M185.3 83.7v3.6M185.3 89.1v1.9M185.3 85.5h1.8M187.1 85.5h.1M187.1 87.3h.1" fill="none" stroke="#00f" stroke-width=".17"/>
<path d="M185.3 81.8l1.8 1.9h-3.6z" fill="#00f"/>
<path d="M183.5 81.8h3.6M185.3 81.8l1.8 1.9h-3.6zM187.1 81.8h.1" fill="none" stroke="#00f" stroke-width=".17"/>
<path d="M185.3 78.2h.1M185.3 78.2v1.8M185.3 92.8h.1M185.3 91v1.8M187.1 85.5h1.9M189 85.5h.1" fill="none" stroke="#f00" stroke-width=".17"/>
<path d="M86.5 116.6l1.9-1.9 1.8 1.9z" fill="#00f"/>
<path d="M86.5 116.6l1.9-1.9 1.8 1.9zM86.5 114.7h3.7M88.4 116.6h.1M88.4 112.9h.1M88.4 109.2h.1M88.4 107.4v1.8M88.4 111.1v3.6M88.4 116.6v1.8M88.4 112.9h1.8M90.2 112.9h.1M90.2 114.7h.1" fill="none" stroke="#00f" stroke-width=".17"/>
<path d="M86.5 111.1l1.9-1.9 1.8 1.9z" fill="#00f"/>
<path d="M86.5 111.1l1.9-1.9 1.8 1.9zM86.5 109.2h3.7M90.2 109.2h.1" fill="none" stroke="#00f" stroke-width=".17"/>
<path d="M86.5 116.6l1.9-1.9 1.8 1.9z" fill="#00f"/>
<path d="M86.5 116.6l1.9-1.9 1.8 1.9zM86.5 114.7h3.7M88.4 116.6h.1M88.4 112.9h.1M88.4 109.2h.1M88.4 107.4v1.8M88.4 111.1v3.6M88.4 116.6v1.8M88.4 112.9h1.8M90.2 112.9h.1M90.2 114.7h.1" fill="none" stroke="#00f" stroke-width=".17"/>
<path d="M86.5 111.1l1.9-1.9 1.8 1.9z" fill="#00f"/>
<g fill="none" stroke="#00f" stroke-width=".17">
<path d="M148.7 41.6h3.7v7.3h-3.7zM161.6 43.4l.5-.5 1.1 1.1 1.1-1.1 1.1 1.1 1.1-1.1 .5 .5M162.1 42.9h.1M163.2 44h.1M164.3 42.9h.1M165.4 44h.1M166.5 42.9h.1M167 43.4h.1M57.3 92.8h3.7v7.3h-3.7zM70.1 94.6l.6-.5 1 1.1 1.1-1.1 1.1 1.1 1.1-1.1 .6 .5M70.7 94.1h.1M71.7 95.2h.1"/>
<path d="M72.8 94.1h.1M73.9 95.2h.1M75 94.1h.1M75.6 94.6h.1M70.1 102l.6-.6 1 1.1 1.1-1.1 1.1 1.1 1.1-1.1 .6 .6M70.7 101.4h.1M71.7 102.5h.1M72.8 101.4h.1M73.9 102.5h.1M75 101.4h.1M75.6 102h.1M86.5 111.1l1.9-1.9 1.8 1.9z"/>
<path d="M86.5 109.2h3.7M90.2 109.2h.1M161.6 112.9l.5-.5 1.1 1.1 1.1-1.1 1.1 1.1 1.1-1.1 .5 .5M162.1 112.4h.1M163.2 113.5h.1M164.3 112.4h.1M165.4 113.5h.1M166.5 112.4h.1M167 112.9h.1M161.6 127.5l.5-.5 1.1 1.1 1.1-1.1 1.1 1.1 1.1-1.1 .5 .5M162.1 127h.1M163.2 128.1h.1"/>
<path d="M164.3 127h.1M165.4 128.1h.1M166.5 127h.1M167 127.5h.1"/>
</g>
<g fill="none" stroke="#f00" stroke-width=".17">
<path d="M146.9 43.4h.1M146.9 45.2h.1M146.9 47.1h.1M146.9 43.4h1.8M146.9 45.2h1.8M146.9 47.1h1.8M159.7 43.4h.1M159.7 43.4h1.9M167 43.4h1.8M168.8 43.4h.1M55.5 94.6h.1M55.5 96.5h.1"/>
<path d="M55.5 98.3h.1M55.5 94.6h1.8M55.5 96.5h1.8M55.5 98.3h1.8M68.3 94.6h.1M68.3 94.6h1.8M75.6 94.6h1.8M77.4 94.6h.1M68.3 102h.1M68.3 102h1.8M75.6 102h1.8M77.4 102h.1"/>
<path d="M88.4 105.6h.1M88.4 105.6v1.8M88.4 118.4v1.8M90.2 112.9h1.8M92 112.9h.1M159.7 112.9h.1M159.7 112.9h1.9M167 112.9h1.8M168.8 112.9h.1M88.4 120.2h.1M159.7 127.5h.1M159.7 127.5h1.9"/>
<path d="M167 127.5h1.8M168.8 127.5h.1"/>
</g>
<path d="M86.5 65.4l1.9-1.9 1.8 1.9z" fill="#00f"/>
<path d="M88.4 58.1h.1M88.4 56.2v1.9M88.4 59.9v3.6M86.5 65.4l1.9-1.9 1.8 1.9zM86.5 63.5h3.7M88.4 65.4h.1M88.4 61.7h.1M88.4 65.4v1.8M88.4 61.7h1.8M90.2 61.7h.1M90.2 63.5h.1" fill="none" stroke="#00f" stroke-width=".17"/>
<path d="M86.5 59.9l1.9-1.8 1.8 1.8z" fill="#00f"/>
<path d="M86.5 59.9l1.9-1.8 1.8 1.8zM86.5 58.1h3.7M90.2 58.1h.1" fill="none" stroke="#00f" stroke-width=".17"/>
<path d="M86.5 65.4l1.9-1.9 1.8 1.9z" fill="#00f"/>
<path d="M88.4 58.1h.1M88.4 56.2v1.9M88.4 59.9v3.6M86.5 65.4l1.9-1.9 1.8 1.9zM86.5 63.5h3.7M88.4 65.4h.1M88.4 61.7h.1M88.4 65.4v1.8M88.4 61.7h1.8M90.2 61.7h.1M90.2 63.5h.1" fill="none" stroke="#00f" stroke-width=".17"/>
<path d="M86.5 59.9l1.9-1.8 1.8 1.8z" fill="#00f"/>
<path d="M86.5 59.9l1.9-1.8 1.8 1.8zM86.5 58.1h3.7M90.2 58.1h.1M70.1 61.7l.6-.6 1 1.2 1.1-1.2 1.1 1.2 1.1-1.2 .6 .6M70.7 61.1h.1M71.7 62.3h.1M72.8 61.1h.1M73.9 62.3h.1M75 61.1h.1M75.6 61.7h.1" fill="none" stroke="#00f" stroke-width=".17"/>
<path d="M88.4 54.4h.1M88.4 54.4v1.8M68.3 61.7h.1M68.3 61.7h1.8M75.6 61.7h1.8M77.4 61.7h.1M88.4 69h.1M88.4 67.2v1.8M90.2 61.7h1.8M92 61.7h.1" fill="none" stroke="#f00" stroke-width=".17"/>
<circle cx="53.6" cy="47" r=".34" fill="#f0f"/>
<circle cx="53.6" cy="47" r=".34" fill="none" stroke="#f0f" stroke-width=".17"/>
<circle cx="55.5" cy="72.7" r=".36" fill="#f0f"/>
<circle cx="55.5" cy="72.7" r=".36" fill="none" stroke="#f0f" stroke-width=".17"/>
<circle cx="55.5" cy="98.3" r=".36" fill="#f0f"/>
<circle cx="55.5" cy="98.3" r=".36" fill="none" stroke="#f0f" stroke-width=".17"/>
<circle cx="55.4" cy="123.9" r=".37" fill="#f0f"/>
<circle cx="55.4" cy="123.9" r=".37" fill="none" stroke="#f0f" stroke-width=".17"/>
<circle cx="146.9" cy="47" r=".36" fill="#f0f"/>
<circle cx="146.9" cy="47" r=".36" fill="none" stroke="#f0f" stroke-width=".17"/>
<circle cx="146.9" cy="70.8" r=".36" fill="#f0f"/>
<circle cx="146.9" cy="70.8" r=".36" fill="none" stroke="#f0f" stroke-width=".17"/>
<circle cx="146.9" cy="96.4" r=".37" fill="#f0f"/>
<circle cx="146.9" cy="96.4" r=".37" fill="none" stroke="#f0f" stroke-width=".17"/>
<circle cx="146.9" cy="123.9" r=".37" fill="#f0f"/>
<circle cx="146.9" cy="123.9" r=".37" fill="none" stroke="#f0f" stroke-width=".17"/>
<circle cx="188.9" cy="85.4" r=".34" fill="#f0f"/>
<circle cx="188.9" cy="85.4" r=".34" fill="none" stroke="#f0f" stroke-width=".17"/>
<circle cx="143.2" cy="112.9" r=".34" fill="#f0f"/>
<circle cx="143.2" cy="112.9" r=".34" fill="none" stroke="#f0f" stroke-width=".17"/>
<circle cx="92" cy="61.7" r=".36" fill="#f0f"/>
<circle cx="92" cy="61.7" r=".36" fill="none" stroke="#f0f" stroke-width=".17"/>
<circle cx="92" cy="36.1" r=".36" fill="#f0f"/>
<circle cx="92" cy="36.1" r=".36" fill="none" stroke="#f0f" stroke-width=".17"/>
<circle cx="51.8" cy="36.1" r=".34" fill="#f0f"/>
<circle cx="51.8" cy="36.1" r=".34" fill="none" stroke="#f0f" stroke-width=".17"/>
<circle cx="92" cy="87.3" r=".37" fill="#f0f"/>
<circle cx="92" cy="87.3" r=".37" fill="none" stroke="#f0f" stroke-width=".17"/>
<circle cx="92" cy="112.9" r=".36" fill="#f0f"/>
<circle cx="92" cy="112.9" r=".36" fill="none" stroke="#f0f" stroke-width=".17"/>
<circle cx="188.9" cy="36.1" r=".34" fill="#f0f"/>
<circle cx="188.9" cy="36.1" r=".34" fill="none" stroke="#f0f" stroke-width=".17"/>
<circle cx="188.9" cy="59.9" r=".35" fill="#f0f"/>
<circle cx="188.9" cy="59.9" r=".35" fill="none" stroke="#f0f" stroke-width=".17"/>
<circle cx="188.9" cy="112.9" r=".34" fill="#f0f"/>
<circle cx="188.9" cy="112.9" r=".34" fill="none" stroke="#f0f" stroke-width=".17"/>
<circle cx="143.2" cy="59.9" r=".35" fill="#f0f"/>
<circle cx="143.2" cy="59.9" r=".35" fill="none" stroke="#f0f" stroke-width=".17"/>
<circle cx="51.8" cy="87.3" r=".35" fill="#f0f"/>
<circle cx="51.8" cy="87.3" r=".35" fill="none" stroke="#f0f" stroke-width=".17"/>
<circle cx="143.2" cy="85.4" r=".34" fill="#f0f"/>
<circle cx="143.2" cy="85.4" r=".34" fill="none" stroke="#f0f" stroke-width=".17"/>
<circle cx="143.2" cy="112.9" r=".34" fill="#f0f"/>
<circle cx="143.2" cy="112.9" r=".34" fill="none" stroke="#f0f" stroke-width=".17"/>
<circle cx="51.8" cy="112.9" r=".34" fill="#f0f"/>
<circle cx="51.8" cy="112.9" r=".34" fill="none" stroke="#f0f" stroke-width=".17"/>
<circle cx="143.2" cy="36.1" r=".34" fill="#f0f"/>
<circle cx="143.2" cy="36.1" r=".34" fill="none" stroke="#f0f" stroke-width=".17"/>
<circle cx="51.8" cy="61.7" r=".34" fill="#f0f"/>
<circle cx="51.8" cy="61.7" r=".34" fill="none" stroke="#f0f" stroke-width=".17"/>
<text font-size="5.6" fill="#231f20" x="4.9" y="9.4">T3-8AI8AO</text>
<g font-size="1.7">
<text x="88" y="29.4" transform="rotate(-90 88 29.4)">2</text>
<text x="184.9" y="29.4" transform="rotate(-90 184.9 29.4)">2</text>
<text x="66.1" y="35.7">1</text>
<text x="75" y="35.7">2</text>
<text x="91.5" y="35.7">3</text>
<text x="159.4" y="35.7">1</text>
<text x="168.3" y="35.7">2</text>
<text x="188.4" y="35.7">3</text>
<text x="66.1" y="43">1</text>
<text x="75" y="43">2</text>
<text x="88" y="43.8" transform="rotate(-90 88 43.8)">1</text>
<text x="159.4" y="43">1</text>
<text x="168.3" y="43">2</text>
<text x="184.9" y="43.8" transform="rotate(-90 184.9 43.8)">1</text>
<text x="66.1" y="50.3">1 R16</text>
<text x="75" y="50.3">2</text>
<text x="159.4" y="50.3">1 R54</text>
<text x="168.3" y="50.3">2</text>
<text x="184.9" y="53.1" transform="rotate(-90 184.9 53.1)">2</text>
<text x="88" y="55" transform="rotate(-90 88 55)">2</text>
<text x="159.4" y="59.5">1</text>
<text x="168.3" y="59.5">2</text>
<text x="188.4" y="59.5">3</text>
<text x="67.9" y="61.3">1</text>
<text x="76.8" y="61.3">2</text>
<text x="91.5" y="61.3">3</text>
<text x="67.9" y="68.6">1</text>
<text x="76.8" y="68.6">2</text>
<text x="88" y="69.4" transform="rotate(-90 88 69.4)">1</text>
<text x="159.4" y="66.8">1</text>
<text x="168.3" y="66.8">2</text>
<text x="184.9" y="67.5" transform="rotate(-90 184.9 67.5)">1</text>
<text x="67.9" y="75.9">1</text>
<text x="76.8" y="75.9">2</text>
<text x="159.4" y="74.1">1 R54</text>
<text x="168.3" y="74.1">2</text>
<text x="88" y="80.5" transform="rotate(-90 88 80.5)">2</text>
<text x="184.9" y="78.7" transform="rotate(-90 184.9 78.7)">2</text>
<text x="67.9" y="86.9">1</text>
<text x="76.8" y="86.9">2</text>
<text x="91.5" y="86.9">3</text>
<text x="159.4" y="85.1">1</text>
<text x="168.3" y="85.1">2</text>
<text x="188.4" y="85.1">3</text>
<text x="67.9" y="94.2">1</text>
<text x="76.8" y="94.2">2</text>
<text x="88" y="95" transform="rotate(-90 88 95)">1</text>
<text x="159.4" y="92.4">1</text>
<text x="168.3" y="92.4">2</text>
<text x="184.9" y="93.1" transform="rotate(-90 184.9 93.1)">1</text>
<text x="67.9" y="101.5">1 R54</text>
<text x="76.8" y="101.5">2</text>
<text x="159.4" y="99.7">1 R54</text>
<text x="168.3" y="99.7">2</text>
<text x="88" y="106.1" transform="rotate(-90 88 106.1)">2</text>
<text x="184.9" y="106.1" transform="rotate(-90 184.9 106.1)">2</text>
<text x="67.9" y="112.5">1</text>
<text x="76.8" y="112.5">2</text>
<text x="91.5" y="112.5">3</text>
<text x="159.4" y="112.5">1</text>
<text x="168.3" y="112.5">2</text>
<text x="188.4" y="112.5">3</text>
<text x="67.9" y="119.8">1</text>
<text x="76.8" y="119.8">2</text>
<text x="159.4" y="119.8">1</text>
<text x="168.3" y="119.8">2</text>
<text x="88" y="120.5" transform="rotate(-90 88 120.5)">1</text>
<text x="184.9" y="120.5" transform="rotate(-90 184.9 120.5)">1</text>
<text x="67.9" y="127.1">1 R54</text>
<text x="76.8" y="127.1">2</text>
<text x="159.4" y="127.1">1 R54</text>
<text x="168.3" y="127.1">2</text>
</g>
<g font-size="1.7" fill="#004080">
<text x="56.4" y="44.2">1</text>
<text x="56.4" y="46">2</text>
<text x="56.4" y="47.9">3</text>
<text x="149.7" y="44.2">1</text>
<text x="149.7" y="46">2</text>
<text x="149.7" y="47.9">3</text>
<text x="58.2" y="69.8">1</text>
<text x="58.2" y="71.6">2</text>
<text x="149.7" y="68">1</text>
<text x="149.7" y="69.8">2</text>
<text x="149.7" y="71.6">3</text>
<text x="58.2" y="73.4">3</text>
<text x="58.2" y="95.4">1</text>
<text x="149.7" y="93.6">1</text>
<text x="149.7" y="95.4">2</text>
<text x="58.2" y="97.2">2</text>
<text x="58.2" y="99">3</text>
<text x="149.7" y="97.2">3</text>
<text x="58.2" y="121">1</text>
<text x="58.2" y="122.8">2</text>
<text x="58.2" y="124.6">3</text>
<text x="149.7" y="121">1</text>
<text x="149.7" y="122.8">2</text>
<text x="149.7" y="124.6">3</text>
</g>
<g font-size="1.6">
<text x="86.9" y="26.2">+5V</text>
<text x="183.9" y="26.2">+5V</text>
<text x="77.4" y="41.2">+5VReg</text>
<text x="103" y="37.5">MUX1</text>
<text x="172.5" y="41.2">+5VReg</text>
<text x="201.8" y="37.5">MUX5</text>
<text x="86.9" y="51.8">+5V</text>
<text x="183.9" y="50">+5V</text>
<text x="103" y="63.1">MUX2</text>
<text x="174.3" y="65">+5VReg</text>
<text x="201.8" y="61.3">MUX6</text>
<text x="79.3" y="66.8">+5VReg</text>
<text x="86.9" y="77.4">+5V</text>
<text x="183.9" y="75.6">+5V</text>
<text x="103" y="88.8">MUX3</text>
<text x="201.8" y="86.9">MUX7</text>
<text x="79.3" y="92.4">+5VReg</text>
<text x="174.3" y="90.6">+5VReg</text>
<text x="86.9" y="103">+5V</text>
<text x="183.9" y="103">+5V</text>
<text x="79.3" y="118">+5VReg</text>
<text x="104.8" y="114.4">MUX4</text>
<text x="161.6" y="116.2">RC05</text>
<text x="172.5" y="118">+5VReg</text>
<text x="201.8" y="114.4">MUX8</text>
<text x="157.7" y="131.7">RC05</text>
<text x="63.1" y="142.9">MUX[1..8]</text>
<text x="136.3" y="143.2">+5V</text>
<text x="63.1" y="144.7">INPUT[1..8]</text>
<text x="107.4" y="148.4">+5VReg</text>
<text x="107.4" y="146.5">+5V</text>
<text x="139.6" y="148">+5VReg</text>
<text x="108.5" y="150.9">AGND</text>
<text x="220.1" y="178.4">Title</text>
<text x="220.1" y="183.8">Size</text>
<text x="221.9" y="185.7">B</text>
<text x="227.4" y="185.7">&lt;Doc&gt;</text>
<text x="227.4" y="180.2">Sensors</text>
<text x="227.4" y="183.8">Document Number</text>
<text x="280.4" y="183.8">Rev</text>
<text x="282.3" y="185.7">&lt;RevC</text>
<text x="287.1" y="185.7">ode&gt;</text>
<text x="220.1" y="189.3">Date:</text>
<text x="229.6" y="189.3">Thursday, October 23, 2014</text>
<text x="256.6" y="189.3">Sheet</text>
<text x="265.8" y="189.3">1</text>
<text x="271.3" y="189.3">of</text>
<text x="276.7" y="189.3">1</text>
</g>
<g font-size="1.6" fill="#f00">
<text x="24.8" y="35.7">INPUT1</text>
<text x="121.7" y="35.7">INPUT5</text>
<text x="121.7" y="59.5">INPUT6</text>
<text x="24.8" y="61.3">INPUT2</text>
<text x="24.8" y="86.9">INPUT3</text>
<text x="121.7" y="85.1">INPUT7</text>
<text x="24.8" y="112.5">INPUT4</text>
<text x="121.7" y="112.5">INPUT8</text>
</g>
<g font-size="1.6" fill="#000080">
<text x="68.3" y="33">R55</text>
<text x="90.2" y="30.2">D26</text>
<text x="90.2" y="32.1">BAS40-04/SOT</text>
<text x="161.6" y="33">R55</text>
<text x="187.1" y="30.2">D30</text>
<text x="187.1" y="32.1">BAS40-04/SOT</text>
<text x="57.3" y="41.2">J?</text>
<text x="68.3" y="40.5">1K_0805</text>
<text x="150.6" y="41.2">J?</text>
<text x="161.6" y="40.5">1K_0805</text>
<text x="67.9" y="45.8">10K_0805</text>
<text x="68.3" y="43">R53</text>
<text x="161.2" y="45.8">10K_0805</text>
<text x="161.6" y="43">R53</text>
<text x="64.4" y="53.1">250R_1/2W</text>
<text x="157.7" y="53.1">250R_1/2W</text>
<text x="187.1" y="54">D31</text>
<text x="70.1" y="58.6">R55</text>
<text x="90.2" y="55.8">D27</text>
<text x="90.2" y="57.7">BAS40-04/SOT</text>
<text x="161.6" y="56.7">R55</text>
<text x="187.1" y="55.8">BAS40-04/SOT</text>
<text x="150.6" y="65">J?</text>
<text x="161.6" y="64.2">1K_0805</text>
<text x="59.1" y="66.8">J?</text>
<text x="69.7" y="71.4">10K_0805</text>
<text x="70.1" y="68.6">R53</text>
<text x="70.1" y="66.1">1K_0805</text>
<text x="161.2" y="69.5">10K_0805</text>
<text x="161.6" y="66.8">R53</text>
<text x="71.9" y="76">R54</text>
<text x="157.7" y="76.9">250R_1/2W</text>
<text x="66.3" y="78.7">250R_1/2W</text>
<text x="90.2" y="81.4">D28</text>
<text x="90.2" y="83.2">BAS40-04/SOT</text>
<text x="161.6" y="82.4">R55</text>
<text x="187.1" y="79.6">D32</text>
<text x="187.1" y="81.4">BAS40-04/SOT</text>
<text x="70.1" y="84.2">R55</text>
<text x="163.4" y="86.9">1K_0805</text>
<text x="59.1" y="92.4">J?</text>
<text x="70.1" y="91.7">1K_0805</text>
<text x="70.1" y="94.3">R53</text>
<text x="150.6" y="90.6">J?</text>
<text x="161.2" y="95.1">10K_0805</text>
<text x="161.6" y="92.4">R53</text>
<text x="69.7" y="97">10K_0805</text>
<text x="66.3" y="104.3">250R_1/2W</text>
<text x="90.2" y="107">D29</text>
<text x="157.7" y="102.5">250R_1/2W</text>
<text x="187.1" y="107">D33</text>
<text x="70.1" y="109.8">R55</text>
<text x="90.2" y="108.9">BAS40-04/SOT</text>
<text x="161.6" y="109.8">R55</text>
<text x="187.1" y="108.9">BAS40-04/SOT</text>
<text x="59.1" y="118">J?</text>
<text x="70.1" y="117.3">1K_0805</text>
<text x="70.1" y="119.8">R53</text>
<text x="150.6" y="118">J?</text>
<text x="161.6" y="119.8">R53</text>
<text x="161.6" y="117.3">1K_0805</text>
<text x="69.7" y="122.6">10K_0805</text>
<text x="161.2" y="122.6">10K_0805</text>
<text x="66.3" y="129.9">250R_1/2W</text>
<text x="157.7" y="129.9">250R_1/2W</text>
<text x="161.3" y="126.8">R54</text>
</g>
<g font-size=".6">
<text x="37.3" y="13.9">5</text>
<text x="92.4" y="13.9">4</text>
<text x="147.5" y="13.9">3</text>
<text x="202.6" y="13.9">2</text>
<text x="257.8" y="13.9">1</text>
<text x="9.1" y="32.3">E</text>
<text x="285.6" y="32.3">E</text>
<text x="9.1" y="67.4">D</text>
<text x="285.6" y="67.4">D</text>
<text x="9.1" y="102.5">C</text>
<text x="285.6" y="102.5">C</text>
<text x="9.1" y="137.6">B</text>
<text x="285.6" y="137.6">B</text>
<text x="9.1" y="172.7">A</text>
<text x="285.6" y="172.7">A</text>
<text x="37.3" y="190.4">5</text>
<text x="92.4" y="190.4">4</text>
<text x="147.5" y="190.4">3</text>
<text x="202.6" y="190.4">2</text>
<text x="257.8" y="190.4">1</text>
</g>
</svg>
